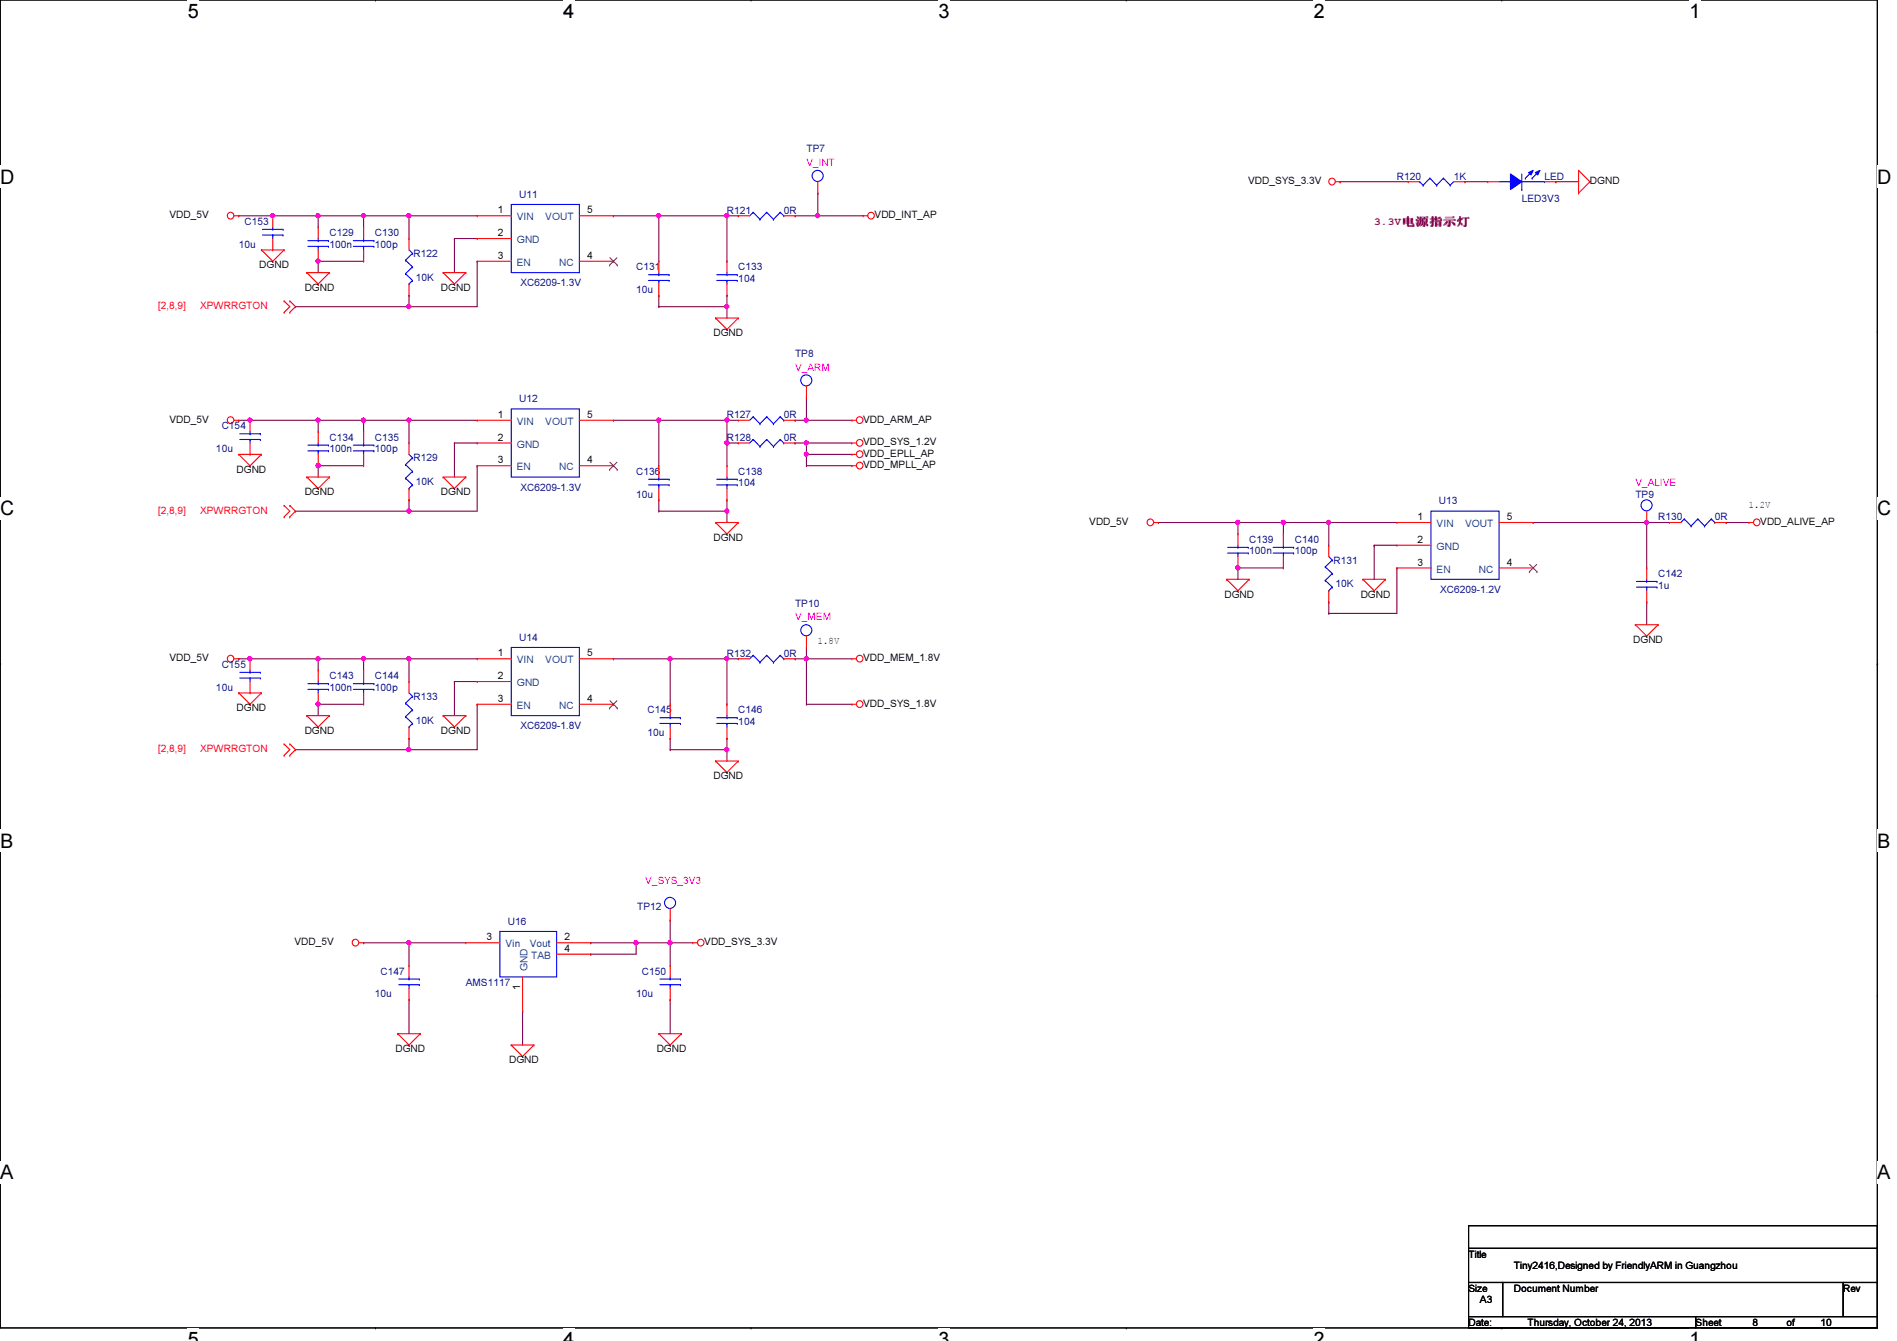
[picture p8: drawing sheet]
<svg xmlns="http://www.w3.org/2000/svg" width="297mm" height="210mm" viewBox="0 0 297 210" stroke-linecap="round" stroke-linejoin="round" font-family="sans-serif">
<path d="M0 0h294v207.9h-294z" fill="none" stroke="#000" stroke-width=".17"/>
<g fill="#fff">
<path d="M29.4 0h1.8v3.5h-1.8z"/>
<path d="M29.4 207.9h1.8v2h-1.8z"/>
</g>
<path d="M58.8 0h.1M58.8 207.9h.1" fill="none" stroke="#000" stroke-width=".17"/>
<g fill="#fff">
<path d="M88.2 0h1.7v3.5h-1.7z"/>
<path d="M88.2 207.9h1.7v2h-1.7z"/>
</g>
<path d="M117.6 0h.1M117.6 207.9h.1" fill="none" stroke="#000" stroke-width=".17"/>
<g fill="#fff">
<path d="M147 0h1.7v3.5h-1.7z"/>
<path d="M147 207.9h1.7v2h-1.7z"/>
</g>
<path d="M176.4 0h.1M176.4 207.9h.1" fill="none" stroke="#000" stroke-width=".17"/>
<g fill="#fff">
<path d="M205.7 0h1.8v3.5h-1.8z"/>
<path d="M205.7 207.9h1.8v2h-1.8z"/>
</g>
<path d="M235.2 0h.1M235.2 207.9h.1" fill="none" stroke="#000" stroke-width=".17"/>
<g fill="#fff">
<path d="M264.5 0h1.8v3.5h-1.8z"/>
<path d="M264.5 207.9h1.8v2h-1.8z"/>
<path d="M0 26h2.3v3.4h-2.3z"/>
<path d="M294 26h2.2v3.4h-2.2z"/>
<path d="M0 77.9h2.3v3.5h-2.3z"/>
<path d="M294 77.9h2.2v3.5h-2.2z"/>
</g>
<path d="M0 51.9h.1M294 51.9h.1" fill="none" stroke="#000" stroke-width=".17"/>
<g fill="#fff">
<path d="M0 129.9h2.1v3.4h-2.1z"/>
<path d="M294 129.9h2v3.4h-2z"/>
</g>
<path d="M0 103.9h.1M294 103.9h.1" fill="none" stroke="#000" stroke-width=".17"/>
<path d="M0 103.9h.1M294 103.9h.1" fill="none" stroke="#000" stroke-width=".16"/>
<g fill="#fff">
<path d="M0 181.8h2.1v3.5h-2.1z"/>
<path d="M294 181.8h2v3.5h-2z"/>
</g>
<path d="M0 155.9h.1M294 155.9h.1" fill="none" stroke="#000" stroke-width=".17"/>
<path d="M209.8 28.4h.1M209.8 28.4h10.7M193.8 81.8h.1M193.8 81.8v1.8M208.1 81.8h.1M208.1 81.8h10.6" fill="none" stroke="#800040" stroke-width=".17"/>
<circle cx="208" cy="81.8" r=".32" fill="#f0f"/>
<circle cx="208" cy="81.8" r=".32" fill="none" stroke="#f0f" stroke-width=".17"/>
<g fill="none" stroke="#800040" stroke-width=".17">
<path d="M181.4 81.8h.1M181.4 81.8h12.4M193.8 88.9h.1M193.8 88.9h7.2M201 81.8h.1M201 81.8v1.8M257.8 81.8h.1M257.8 94.2h.1M257.8 81.8h3.6M257.8 81.8v7.1M257.8 94.2v3.6M270.3 81.8h.1"/>
<path d="M270.3 81.8h3.6"/>
</g>
<circle cx="193.8" cy="81.8" r=".32" fill="#f0f"/>
<circle cx="193.8" cy="81.8" r=".32" fill="none" stroke="#f0f" stroke-width=".17"/>
<path d="M229.4 28.4h.1M229.4 28.4h3.6M243.6 28.4h.1M243.6 28.4h3.6M208.1 96h.1M208.1 96h10.6M126.3 103.1h.1M126.3 103.1v7.1" fill="none" stroke="#800040" stroke-width=".17"/>
<circle cx="126.3" cy="103.1" r=".32" fill="#f0f"/>
<circle cx="126.3" cy="103.1" r=".32" fill="none" stroke="#f0f" stroke-width=".17"/>
<path d="M128.1 30.2h.1M128.1 30.2v3.6M126.3 65.8h.1M126.3 65.8h7.1M126.3 110.2h.1M126.3 101.3h.1M126.3 103.1h.1M126.3 110.2h7.1M126.3 101.3v1.8M126.3 103.1h7.1" fill="none" stroke="#800040" stroke-width=".17"/>
<circle cx="126.3" cy="65.8" r=".32" fill="#f0f"/>
<circle cx="126.3" cy="65.8" r=".32" fill="none" stroke="#f0f" stroke-width=".17"/>
<path d="M126.3 62.2h.1M126.3 62.2v3.6M215.2 85.3h.1M215.2 85.3h3.5M215.2 85.3v5.4M218.7 88.9h.1M218.7 88.9v7.1M240.1 81.8h.1M240.1 81.8h17.7" fill="none" stroke="#800040" stroke-width=".17"/>
<circle cx="257.8" cy="81.8" r=".32" fill="#f0f"/>
<circle cx="257.8" cy="81.8" r=".32" fill="none" stroke="#f0f" stroke-width=".17"/>
<path d="M113.8 33.8h.1M113.8 33.8h1.8M128.1 33.8h.1M128.1 33.8h7.1M193.8 81.8h.1M193.8 81.8h7.2" fill="none" stroke="#800040" stroke-width=".17"/>
<circle cx="128" cy="33.8" r=".32" fill="#f0f"/>
<circle cx="128" cy="33.8" r=".32" fill="none" stroke="#f0f" stroke-width=".17"/>
<path d="M124.5 33.8h.1M124.5 33.8h3.6M113.8 65.8h.1M113.8 65.8h1.8M124.5 65.8h.1M124.5 65.8h1.8M193.8 88.9h.1M193.8 88.9v1.8M113.8 103.1h.1M113.8 103.1h1.8M124.5 103.1h.1M124.5 103.1h1.8" fill="none" stroke="#800040" stroke-width=".17"/>
<circle cx="193.8" cy="88.9" r=".32" fill="#f0f"/>
<circle cx="193.8" cy="88.9" r=".32" fill="none" stroke="#f0f" stroke-width=".17"/>
<path d="M201 81.8h.1M201 81.8h7.1M208.1 94.2h.1M208.1 81.8h.1M208.1 81.8v3.5M208.1 94.2v1.8" fill="none" stroke="#800040" stroke-width=".17"/>
<circle cx="200.9" cy="81.8" r=".32" fill="#f0f"/>
<circle cx="200.9" cy="81.8" r=".32" fill="none" stroke="#f0f" stroke-width=".17"/>
<path d="M126.3 71.1h.1M126.3 72.9h.1M126.3 69.3h.1M126.3 69.3v3.6M126.3 72.9h7.1M126.3 69.3h7.1M126.3 71.1h7.1" fill="none" stroke="#800040" stroke-width=".17"/>
<circle cx="126.3" cy="71.1" r=".32" fill="#f0f"/>
<circle cx="126.3" cy="71.1" r=".32" fill="none" stroke="#f0f" stroke-width=".17"/>
<circle cx="126.3" cy="69.3" r=".32" fill="#f0f"/>
<circle cx="126.3" cy="69.3" r=".32" fill="none" stroke="#f0f" stroke-width=".17"/>
<path d="M113.8 69.3h.1M113.8 69.3h1.8M124.5 69.3h.1M124.5 69.3h1.8M96.1 103.1h.1M96.1 103.1h17.7M104.9 103.1h.1M113.8 115.6h.1M113.8 115.6v1.7" fill="none" stroke="#800040" stroke-width=".17"/>
<circle cx="104.9" cy="103.1" r=".32" fill="#f0f"/>
<circle cx="104.9" cy="103.1" r=".32" fill="none" stroke="#f0f" stroke-width=".17"/>
<path d="M49.8 103.1h.1M49.8 103.1h7.1M64 103.1h.1M64 103.1v3.6M74.7 110.2h.1M74.7 110.2v7.1M104.9 103.1h.1M104.9 103.1v7.1" fill="none" stroke="#800040" stroke-width=".17"/>
<circle cx="64" cy="103.1" r=".32" fill="#f0f"/>
<circle cx="64" cy="103.1" r=".32" fill="none" stroke="#f0f" stroke-width=".17"/>
<path d="M56.9 103.1h.1M56.9 103.1h7.1" fill="none" stroke="#800040" stroke-width=".17"/>
<circle cx="56.9" cy="103.1" r=".32" fill="#f0f"/>
<circle cx="56.9" cy="103.1" r=".32" fill="none" stroke="#f0f" stroke-width=".17"/>
<path d="M49.8 103.1h.1M49.8 110.2h.1M49.8 103.1v1.8M49.8 110.2h7.1M56.9 103.1h.1M56.9 103.1v1.8M64 103.1h.1M64 103.1h10.7M104.9 115.6h.1M104.9 117.3h.1M104.9 115.6v1.7M104.9 117.3h8.9" fill="none" stroke="#800040" stroke-width=".17"/>
<circle cx="49.8" cy="110.2" r=".32" fill="#f0f"/>
<circle cx="49.8" cy="110.2" r=".32" fill="none" stroke="#f0f" stroke-width=".17"/>
<path d="M113.8 103.1h.1M113.8 103.1v7.1" fill="none" stroke="#800040" stroke-width=".17"/>
<circle cx="113.8" cy="103.1" r=".32" fill="#f0f"/>
<circle cx="113.8" cy="103.1" r=".32" fill="none" stroke="#f0f" stroke-width=".17"/>
<path d="M113.8 117.3h.1M113.8 117.3v1.8" fill="none" stroke="#800040" stroke-width=".17"/>
<circle cx="113.8" cy="117.3" r=".32" fill="#f0f"/>
<circle cx="113.8" cy="117.3" r=".32" fill="none" stroke="#f0f" stroke-width=".17"/>
<path d="M39.2 103.1h.1M39.2 103.1h10.6" fill="none" stroke="#800040" stroke-width=".17"/>
<circle cx="49.8" cy="103.1" r=".32" fill="#f0f"/>
<circle cx="49.8" cy="103.1" r=".32" fill="none" stroke="#f0f" stroke-width=".17"/>
<circle cx="39.1" cy="103.1" r=".32" fill="#f0f"/>
<circle cx="39.1" cy="103.1" r=".32" fill="none" stroke="#f0f" stroke-width=".17"/>
<path d="M46.3 117.3h.1M46.3 117.3h28.4M49.8 110.2h.1M49.8 110.2v1.8M64 117.3h.1M64 115.6h.1M64 115.6v1.7M71.2 106.7h.1M71.2 106.7h3.5M71.2 106.7v5.3" fill="none" stroke="#800040" stroke-width=".17"/>
<circle cx="64" cy="117.3" r=".32" fill="#f0f"/>
<circle cx="64" cy="117.3" r=".32" fill="none" stroke="#f0f" stroke-width=".17"/>
<path d="M64 78.2h.1M64 78.2v1.8h-17.7M46.3 80h.1" fill="none" stroke="#800040" stroke-width=".17"/>
<circle cx="64" cy="80" r=".32" fill="#f0f"/>
<circle cx="64" cy="80" r=".32" fill="none" stroke="#f0f" stroke-width=".17"/>
<path d="M113.8 78.2h.1M113.8 78.2v1.8" fill="none" stroke="#800040" stroke-width=".17"/>
<circle cx="113.8" cy="80" r=".32" fill="#f0f"/>
<circle cx="113.8" cy="80" r=".32" fill="none" stroke="#f0f" stroke-width=".17"/>
<path d="M49.8 65.8h.1M49.8 65.8h7.1M64 65.8h.1M64 65.8v3.5M74.7 72.9h.1M74.7 72.9v7.1M103.2 65.8h.1M103.2 65.8h10.6" fill="none" stroke="#800040" stroke-width=".17"/>
<circle cx="64" cy="65.8" r=".32" fill="#f0f"/>
<circle cx="64" cy="65.8" r=".32" fill="none" stroke="#f0f" stroke-width=".17"/>
<path d="M49.8 65.8h.1M49.8 65.8v1.8M56.9 65.8h.1M56.9 65.8h7.1M103.2 80h.1M103.2 80h10.6" fill="none" stroke="#800040" stroke-width=".17"/>
<circle cx="49.8" cy="65.8" r=".32" fill="#f0f"/>
<circle cx="49.8" cy="65.8" r=".32" fill="none" stroke="#f0f" stroke-width=".17"/>
<path d="M56.9 65.8h.1M56.9 65.8v1.8M64 65.8h.1M64 65.8h10.7" fill="none" stroke="#800040" stroke-width=".17"/>
<circle cx="56.9" cy="65.8" r=".32" fill="#f0f"/>
<circle cx="56.9" cy="65.8" r=".32" fill="none" stroke="#f0f" stroke-width=".17"/>
<path d="M49.8 72.9h.1M49.8 72.9h7.1" fill="none" stroke="#800040" stroke-width=".17"/>
<circle cx="49.8" cy="72.9" r=".32" fill="#f0f"/>
<circle cx="49.8" cy="72.9" r=".32" fill="none" stroke="#f0f" stroke-width=".17"/>
<path d="M39.2 65.8h.1M39.2 65.8h10.6M113.8 69.3h.1M113.8 69.3v3.6M113.8 80h.1M113.8 80v1.8" fill="none" stroke="#800040" stroke-width=".17"/>
<circle cx="39.1" cy="65.8" r=".32" fill="#f0f"/>
<circle cx="39.1" cy="65.8" r=".32" fill="none" stroke="#f0f" stroke-width=".17"/>
<path d="M49.8 72.9h.1M49.8 72.9v1.8M71.2 69.3h.1M71.2 69.3h3.5M71.2 69.3v5.4M113.8 65.8h.1M113.8 65.8v3.5M64 80h.1M64 80h10.7" fill="none" stroke="#800040" stroke-width=".17"/>
<circle cx="113.8" cy="69.3" r=".32" fill="#f0f"/>
<circle cx="113.8" cy="69.3" r=".32" fill="none" stroke="#f0f" stroke-width=".17"/>
<circle cx="113.8" cy="65.8" r=".32" fill="#f0f"/>
<circle cx="113.8" cy="65.8" r=".32" fill="none" stroke="#f0f" stroke-width=".17"/>
<path d="M103.2 65.8h.1M103.2 65.8v7.1" fill="none" stroke="#800040" stroke-width=".17"/>
<circle cx="103.1" cy="65.8" r=".32" fill="#f0f"/>
<circle cx="103.1" cy="65.8" r=".32" fill="none" stroke="#f0f" stroke-width=".17"/>
<path d="M46.3 48h.1M64 46.2h.1M64 46.2v1.8h-17.7M96.1 65.8h.1M96.1 65.8h7.1M103.2 78.2h.1M103.2 78.2v1.8" fill="none" stroke="#800040" stroke-width=".17"/>
<circle cx="64" cy="48" r=".32" fill="#f0f"/>
<circle cx="64" cy="48" r=".32" fill="none" stroke="#f0f" stroke-width=".17"/>
<path d="M49.8 33.8h.1M49.8 33.8h14.2M56.9 33.8h.1M64 33.8h.1M64 33.8v3.5M103.2 33.8h.1M103.2 33.8h10.6M74.7 40.9h.1M74.7 40.9v7.1M113.8 46.2h.1M113.8 46.2v1.8" fill="none" stroke="#800040" stroke-width=".17"/>
<circle cx="64" cy="33.8" r=".32" fill="#f0f"/>
<circle cx="64" cy="33.8" r=".32" fill="none" stroke="#f0f" stroke-width=".17"/>
<circle cx="56.9" cy="33.8" r=".32" fill="#f0f"/>
<circle cx="56.9" cy="33.8" r=".32" fill="none" stroke="#f0f" stroke-width=".17"/>
<path d="M103.2 48h.1M103.2 48h10.6" fill="none" stroke="#800040" stroke-width=".17"/>
<circle cx="113.8" cy="48" r=".32" fill="#f0f"/>
<circle cx="113.8" cy="48" r=".32" fill="none" stroke="#f0f" stroke-width=".17"/>
<path d="M49.8 33.8h.1M49.8 33.8v1.8M56.9 33.8h.1M56.9 33.8v1.8M64 33.8h.1M64 33.8h10.7M49.8 40.9h.1M49.8 40.9h7.1" fill="none" stroke="#800040" stroke-width=".17"/>
<circle cx="49.8" cy="40.9" r=".32" fill="#f0f"/>
<circle cx="49.8" cy="40.9" r=".32" fill="none" stroke="#f0f" stroke-width=".17"/>
<path d="M113.8 33.8h.1M113.8 33.8v7.1" fill="none" stroke="#800040" stroke-width=".17"/>
<circle cx="113.8" cy="33.8" r=".32" fill="#f0f"/>
<circle cx="113.8" cy="33.8" r=".32" fill="none" stroke="#f0f" stroke-width=".17"/>
<path d="M42.7 33.8h.1M42.7 33.8h7.1M113.8 48h.1M113.8 48v1.8" fill="none" stroke="#800040" stroke-width=".17"/>
<circle cx="49.8" cy="33.8" r=".32" fill="#f0f"/>
<circle cx="49.8" cy="33.8" r=".32" fill="none" stroke="#f0f" stroke-width=".17"/>
<circle cx="42.7" cy="33.8" r=".32" fill="#f0f"/>
<circle cx="42.7" cy="33.8" r=".32" fill="none" stroke="#f0f" stroke-width=".17"/>
<path d="M71.2 37.3h.1M71.2 37.3h3.5M71.2 37.3v5.4M103.2 33.8h.1M103.2 33.8v7.1M49.8 40.9h.1M49.8 40.9v1.8M64 48h.1M64 48h10.7" fill="none" stroke="#800040" stroke-width=".17"/>
<circle cx="103.1" cy="33.8" r=".32" fill="#f0f"/>
<circle cx="103.1" cy="33.8" r=".32" fill="none" stroke="#f0f" stroke-width=".17"/>
<g fill="none" stroke="#800040" stroke-width=".17">
<path d="M37.4 33.8h.1M37.4 33.8h5.3M96.1 33.8h.1M96.1 33.8h7.1M103.2 46.2h.1M103.2 46.2v1.8M37.4 65.8h.1M37.4 65.8h1.8M37.4 103.1h.1M37.4 103.1h1.8M56.9 147.6h.1M56.9 147.6h16"/>
<path d="M64 147.6h.1M64 156.5h.1M64 147.6v3.5M64 156.5v5.3"/>
</g>
<circle cx="64" cy="147.5" r=".32" fill="#f0f"/>
<circle cx="64" cy="147.5" r=".32" fill="none" stroke="#f0f" stroke-width=".17"/>
<path d="M92.5 149.4h.1M92.5 147.6h.1M92.5 147.6h7.1M99.6 147.6h.1M99.6 147.6v1.8h-7.1M104.9 147.6h.1M104.9 147.6h3.6" fill="none" stroke="#800040" stroke-width=".17"/>
<circle cx="99.6" cy="147.5" r=".32" fill="#f0f"/>
<circle cx="99.6" cy="147.5" r=".32" fill="none" stroke="#f0f" stroke-width=".17"/>
<path d="M81.8 158.2h.1M81.8 158.2v5.4M104.9 147.6h.1M104.9 147.6v3.5" fill="none" stroke="#800040" stroke-width=".17"/>
<circle cx="104.9" cy="147.5" r=".32" fill="#f0f"/>
<circle cx="104.9" cy="147.5" r=".32" fill="none" stroke="#f0f" stroke-width=".17"/>
<path d="M99.6 147.6h.1M104.9 156.5h.1M104.9 144h.1M104.9 144v3.6h-5.3M104.9 156.5v5.3" fill="none" stroke="#800040" stroke-width=".17"/>
<g fill="none" stroke="#f00" stroke-width=".17">
<path d="M36.7 33.8h.7M37.4 33.8h.1M40.9 39.1h.1M40.9 39.1h3.6M40.9 39.1l1.8 1.8M44.5 39.1h.1M44.5 39.1l-1.8 1.8M128.1 30.2h.1M128.1 28.4v1.8M135.2 33.8h.1M135.2 33.8h.7M209.1 28.4h.7"/>
<path d="M209.8 28.4h.1M247.2 26.7h.1M247.2 30.2h.1M247.2 26.7v3.5M247.2 26.7l1.8 1.7M249 28.4h.1M249 28.4l-1.8 1.8M42.7 40.9h.1M44.5 47.1h.1M44.5 48.9h.1M44.5 47.1l.9 .9-.9 .9M45.4 48.9h.1"/>
<path d="M45.4 47.1h.1M45.4 47.1l.9 .9-.9 .9M48 42.7h.1M48 42.7h3.6M48 42.7l1.8 1.7M49.8 44.4h.1M51.6 42.7h.1M51.6 42.7l-1.8 1.7M69.4 42.7h.1M69.4 42.7h3.5M69.4 42.7l1.8 1.7M71.2 44.4h.1"/>
<path d="M72.9 42.7h.1M72.9 42.7l-1.7 1.7M112.1 49.8h.1M112.1 49.8h3.5M112.1 49.8l1.7 1.8M113.8 51.6h.1M115.6 49.8h.1M115.6 49.8l-1.8 1.8M36.7 65.8h.7M37.4 65.8h.1M37.4 71.1h.1M37.4 71.1h3.5"/>
<path d="M37.4 71.1l1.8 1.8M39.2 72.9h.1M40.9 71.1h.1M40.9 71.1l-1.7 1.8M44.5 79.1h.1M44.5 79.1l.9 .9-.9 .9M45.4 79.1h.1M45.4 79.1l.9 .9-.9 .9M48 74.7h.1M48 74.7h3.6M48 74.7l1.8 1.8M49.8 76.5h.1"/>
<path d="M51.6 74.7h.1M51.6 74.7l-1.8 1.8M56.9 67.6h.1M56.9 72.9h.1M56.9 67.6v1.7M56.9 71.1v1.8M69.4 74.7h.1M69.4 74.7h3.5M69.4 74.7l1.8 1.8M71.2 76.5h.1M72.9 74.7h.1M72.9 74.7l-1.7 1.8"/>
<path d="M115.6 65.8h.1M115.6 65.8h1.8M122.7 65.8h1.8M124.5 65.8h.1M133.4 65.8h.1M133.4 69.3h.1M133.4 71.1h.1M133.4 72.9h.1M133.4 65.8h.7M133.4 69.3h.7M133.4 71.1h.7M133.4 72.9h.7"/>
<path d="M44.5 80.9h.1M45.4 80.9h.1M112.1 81.8h.1M112.1 81.8h3.5M112.1 81.8l1.7 1.8M113.8 83.6h.1M115.6 81.8h.1M115.6 81.8l-1.8 1.8M180.7 81.8h.7M181.4 81.8h.1M192.1 90.7h.1M192.1 90.7h3.5"/>
<path d="M192.1 90.7l1.7 1.8M193.8 92.5h.1M193.8 83.6h.1M193.8 88.9h.1M193.8 83.6v1.7M193.8 87.1v1.8M195.6 90.7h.1M195.6 90.7l-1.8 1.8M201 83.6h.1M201 88.9h.1M201 83.6v1.7M201 87.1v1.8"/>
<path d="M213.4 90.7h.1M213.4 90.7h3.6M213.4 90.7l1.8 1.8M215.2 92.5h.1M217 90.7h.1M217 90.7l-1.8 1.8M256.1 97.8h.1M256.1 97.8h3.5M256.1 97.8l1.7 1.8M257.8 99.6h.1M259.6 97.8h.1M259.6 97.8l-1.8 1.8"/>
<path d="M273.9 81.8h.1M273.9 81.8h.7M36.7 103.1h.7M37.4 103.1h.1M37.4 108.5h.1M37.4 108.5h3.5M37.4 108.5l1.8 1.7M39.2 110.2h.1M39.2 103.1h.1M39.2 108.5h.1M39.2 103.1v1.8M39.2 106.7v1.8"/>
<path d="M40.9 108.5h.1M40.9 108.5l-1.7 1.7M44.5 116.5h.1M44.5 118.2h.1M44.5 116.5l.9 .8-.9 .9M45.4 118.2h.1M45.4 116.5h.1M45.4 116.5l.9 .8-.9 .9M48 112h.1M48 112h3.6M48 112l1.8 1.8M49.8 113.8h.1"/>
<path d="M51.6 112h.1M51.6 112l-1.8 1.8M69.4 112h.1M69.4 112h3.5M69.4 112l1.8 1.8M71.2 113.8h.1M72.9 112h.1M72.9 112l-1.7 1.8M74.7 103.1h.1M74.7 106.7h.1M74.7 110.2h.1M74.7 110.2h5.3"/>
<path d="M74.7 103.1h5.3M74.7 106.7h5.3M90.7 110.2h5.4M90.7 103.1h5.4M96.1 110.2h.1M96.1 103.1h.1M104.9 110.2h.1M104.9 115.6h.1M104.9 110.2v1.8M104.9 113.8v1.8M112.1 119.1h.1M112.1 119.1h3.5"/>
<path d="M112.1 119.1l1.7 1.8M115.6 119.1h.1M115.6 119.1l-1.8 1.8M133.4 110.2h.1M133.4 103.1h.1M133.4 110.2h.7M133.4 103.1h.7M113.8 120.9h.1M56.2 147.6h.7M56.9 147.6h.1M104.9 144h.1M104.9 142.2v1.8"/>
<path d="M108.5 147.6h.1M108.5 147.6h.7M62.3 161.8h.1M62.3 161.8h3.5M62.3 161.8l1.7 1.8M64 163.6h.1M65.8 161.8h.1M65.8 161.8l-1.8 1.8M80 163.6h.1M80 163.6h3.6M80 163.6l1.8 1.8M81.8 165.4h.1"/>
<path d="M83.6 163.6h.1M83.6 163.6l-1.8 1.8M103.2 161.8h.1M103.2 161.8h3.5M103.2 161.8l1.7 1.8M104.9 163.6h.1M106.7 161.8h.1M106.7 161.8l-1.8 1.8"/>
<circle cx="36.1" cy="33.8" r=".52"/>
<circle cx="136.4" cy="33.8" r=".52"/>
<circle cx="208.6" cy="28.4" r=".52"/>
<circle cx="36.1" cy="65.8" r=".52"/>
<circle cx="134.6" cy="65.8" r=".52"/>
<circle cx="134.6" cy="71.1" r=".52"/>
<circle cx="134.6" cy="69.3" r=".52"/>
<circle cx="134.6" cy="72.9" r=".52"/>
<circle cx="180.1" cy="81.8" r=".52"/>
<circle cx="275.1" cy="81.8" r=".52"/>
<circle cx="36.1" cy="103.1" r=".52"/>
<circle cx="134.6" cy="110.2" r=".52"/>
<circle cx="134.6" cy="103.1" r=".52"/>
<circle cx="55.7" cy="147.5" r=".52"/>
<circle cx="109.7" cy="147.5" r=".52"/>
</g>
<path d="M230 191.9h64v3.5h-64zM230 195.4h64v5.3h-64zM230 200.7h5.3v5.4h-5.3zM230 206.1h35.5v1.8h-35.5zM235.3 200.7h53.3v5.4h-53.3zM265.5 206.1h28.5v1.8h-28.5zM288.6 200.7h5.4v5.4h-5.4z" fill="none" stroke="#000" stroke-width=".17"/>
<g fill="none" stroke="#00f" stroke-width=".17">
<path d="M234.7 28.4h1.8M236.5 28.4h.1M238.3 29.7h.1M238.3 27.2v2.5M238.3 28.4h3.5M241.8 28.4h.1M55.3 70.6h3.2M55.3 69.7h3.2M56.9 69.7h.1M56.9 70.6h.1M56.9 69.3v.4M56.9 70.6v.5"/>
<path d="M58.5 70.6h.1M58.5 69.7h.1M117.9 65.2h.1M117.9 65.2l-.5 .6M117.9 65.2l1.1 1.1M119 66.3h.1M120.1 65.2h.1M120.1 65.2l-1.1 1.1M120.1 65.2l1 1.1M121.1 66.3h.1M122.2 65.2h.1M122.2 65.2l-1.1 1.1"/>
<path d="M122.2 65.2l.5 .6M122.7 65.8h.1M192.2 86.6h3.2M192.2 85.7h3.2M193.8 85.7h.1M193.8 86.6h.1M193.8 85.3v.4M193.8 86.6v.5M195.4 86.6h.1M195.4 85.7h.1M199.3 86.6h3.3M199.3 85.7h3.3"/>
<path d="M201 85.7h.1M201 86.6h.1M201 85.3v.4M201 86.6v.5M202.6 86.6h.1M202.6 85.7h.1M37.5 106.1h3.3M37.5 105.2h3.3M39.2 105.2h.1M39.2 106.1h.1M39.2 104.9v.3M39.2 106.1v.6"/>
<path d="M40.8 106.1h.1M40.8 105.2h.1M80 101.3h10.7v10.7h-10.7zM103.3 113.2h3.2M103.3 112.4h3.2M104.9 112.4h.1M104.9 113.2h.1M104.9 112v.4M104.9 113.2v.6M106.5 113.2h.1M106.5 112.4h.1"/>
<circle cx="128" cy="27.5" r=".87"/>
<circle cx="104.9" cy="141.3" r=".87"/>
</g>
<path d="M95.5 110.8h.1M95.5 109.7l1.1 1.1M96.6 109.7l-1.1 1.1M96.6 110.8h.1" fill="none" stroke="#804000" stroke-width=".16"/>
<path d="M236.5 27.2l1.8 1.2-1.8 1.3z" fill-rule="evenodd" fill="#00f"/>
<path d="M236.5 27.2l1.8 1.2-1.8 1.3z" fill="none" stroke="#00f" stroke-width=".17"/>
<path d="M240.4 27l.7-.3-.3 .7z" fill-rule="evenodd" fill="#00f"/>
<path d="M240.4 27l.7-.3-.3 .7z" fill="none" stroke="#00f" stroke-width=".17"/>
<path d="M239.3 27l.8-.3-.4 .7z" fill-rule="evenodd" fill="#00f"/>
<g fill="none" stroke="#00f" stroke-width=".17">
<path d="M41.1 36.8h3.2M41.1 35.9h3.2M42.7 35.9h.1M42.7 36.8h.1M42.7 35.6v.3M42.7 36.8v.5M44.3 36.8h.1M44.3 35.9h.1M48.2 38.6h3.2M48.2 37.7h3.2M49.8 37.7h.1M49.8 38.6h.1"/>
<path d="M49.8 37.3v.4M49.8 38.6v.5M51.4 38.6h.1M51.4 37.7h.1M55.3 38.6h3.2M55.3 37.7h3.2M56.9 37.7h.1M56.9 38.6h.1M56.9 37.3v.4M56.9 38.6v.5M58.5 38.6h.1M58.5 37.7h.1"/>
<path d="M64 39.1l.6 .6M64.6 39.7h.1M64.6 39.7l-1.1 1M80 32h10.7v10.7h-10.7zM117.9 33.2h.1M117.9 33.2l-.5 .6M117.9 33.2l1.1 1.1M119 34.3h.1M120.1 33.2h.1M120.1 33.2l-1.1 1.1M120.1 33.2l1 1.1M121.1 34.3h.1"/>
<path d="M122.2 33.2h.1M122.2 33.2l-1.1 1.1M122.2 33.2l.5 .6M122.7 33.8h.1M222.3 28.4h.1M222.3 28.4l.5 .6M222.8 29h.1M223.9 27.9h.1M223.9 27.9l1.1 1.1M223.9 27.9l-1.1 1.1M225 29h.1M226 27.9h.1"/>
<path d="M226 27.9l1.1 1.1M226 27.9l-1 1.1M227.1 29h.1M227.6 28.4l-.5 .6M238.8 27.9h.1M239.3 27l.8-.3-.4 .7zM239.9 27.9h.1M239.9 26.8l-1.1 1.1M241 26.8l-1.1 1.1M63.5 40.7h.1M63.5 42.8h.1M63.5 40.7l1.1 1.1"/>
<path d="M63.5 42.8l1.1 1.1M64 44.4h.1M64.6 41.8h.1M64.6 43.9h.1M64.6 41.8l-1.1 1M64.6 43.9l-.6 .5M101.6 43.9h3.2M101.6 43h3.2M103.2 43h.1M103.2 43.9h.1M103.2 42.7v.3M103.2 43.9v.5"/>
<path d="M104.8 43.9h.1M104.8 43h.1M112.2 43.9h3.2M112.2 43h3.2M113.8 43h.1M113.8 43.9h.1M113.8 42.7v.3M113.8 43.9v.5M115.4 43.9h.1M115.4 43h.1M37.5 68.8h3.3M37.5 67.9h3.3"/>
<path d="M39.2 67.9h.1M39.2 68.8h.1M39.2 67.6v.3M39.2 68.8v.5M40.8 68.8h.1M40.8 67.9h.1M48.2 70.6h3.2M48.2 69.7h3.2M49.8 69.7h.1M49.8 70.6h.1M49.8 69.3v.4M49.8 70.6v.5"/>
<path d="M51.4 70.6h.1M51.4 69.7h.1M63.5 72.7h.1M63.5 74.8h.1M63.5 72.7l1.1 1.1M63.5 74.8l1.1 1.1M64 76.5h.1M64 71.1l.6 .6M64.6 71.7h.1M64.6 73.8h.1M64.6 75.9h.1M64.6 71.7l-1.1 1"/>
<path d="M64.6 73.8l-1.1 1M64.6 75.9l-.6 .6M80 64h10.7v10.7h-10.7zM101.6 75.9h3.2M101.6 75h3.2M103.2 75h.1M103.2 75.9h.1M103.2 74.7v.3M103.2 75.9v.6M104.8 75.9h.1M104.8 75h.1M112.2 75.9h3.2"/>
<path d="M112.2 75h3.2M113.8 75h.1M113.8 75.9h.1M113.8 74.7v.3M113.8 75.9v.6M115.4 75.9h.1M115.4 75h.1M117.9 68.8h.1M117.9 68.8l-.5 .5M117.9 68.8l1.1 1.1M119 69.9h.1M120.1 68.8h.1"/>
<path d="M120.1 68.8l-1.1 1.1M120.1 68.8l1 1.1M121.1 69.9h.1M122.2 68.8h.1M122.2 68.8l-1.1 1.1M122.2 68.8l.5 .5M122.7 69.3h.1M207.5 88.7h.1M207.5 90.8h.1M207.5 88.7l1.1 1.1M207.5 90.8l1.1 1.1M208.1 92.5h.1"/>
<path d="M208.1 87.1l.5 .6M208.6 87.7h.1M208.6 89.8h.1M208.6 91.9h.1M208.6 87.7l-1.1 1M208.6 89.8l-1.1 1M208.6 91.9l-.5 .6M224.1 80h10.6v10.7h-10.6zM256.2 91.9h3.3M256.2 91h3.3M257.8 91h.1M257.8 91.9h.1"/>
<path d="M257.8 90.7v.3M257.8 91.9v.6M259.5 91.9h.1M259.5 91h.1M263.7 81.2h.1M263.7 81.2l-.5 .6M263.7 81.2l1.1 1.1M264.8 82.3h.1M265.8 81.2h.1M265.8 81.2l-1 1.1M265.8 81.2l1.1 1.1M266.9 82.3h.1"/>
<path d="M268 81.2h.1M268 81.2l-1.1 1.1M268 81.2l.5 .6M268.5 81.8h.1M48.2 107.9h3.2M48.2 107h3.2M49.8 107h.1M49.8 107.9h.1M49.8 106.7v.3M49.8 107.9v.6M51.4 107.9h.1M51.4 107h.1"/>
<path d="M55.3 107.9h3.2M55.3 107h3.2M56.9 107h.1M56.9 107.9h.1M56.9 106.7v.3M56.9 107.9v.6M58.5 107.9h.1M58.5 107h.1M63.5 110.1h.1M63.5 112.2h.1M63.5 110.1l1.1 1M63.5 112.2l1.1 1"/>
<path d="M64 113.8h.1M64 108.5l.6 .5M64.6 109h.1M64.6 111.1h.1M64.6 113.2h.1M64.6 109l-1.1 1.1M64.6 111.1l-1.1 1.1M64.6 113.2l-.6 .6M112.2 113.2h3.2M112.2 112.4h3.2M113.8 112.4h.1M113.8 113.2h.1"/>
<path d="M113.8 112v.4M113.8 113.2v.6M115.4 113.2h.1M115.4 112.4h.1M117.9 102.6h.1M117.9 102.6l-.5 .5M117.9 102.6l1.1 1.1M119 103.7h.1M120.1 102.6h.1M120.1 102.6l-1.1 1.1M120.1 102.6l1 1.1M121.1 103.7h.1"/>
<path d="M122.2 102.6h.1M122.2 102.6l-1.1 1.1M122.2 102.6l.5 .5M122.7 103.1h.1M62.4 154.1h3.3M62.4 153.2h3.3M64 153.2h.1M64 154.1h.1M64 152.9v.3M64 154.1v.6M65.7 154.1h.1M65.7 153.2h.1"/>
<path d="M78.3 145.8h8.9v7.1h-8.9zM103.3 154.1h3.2M103.3 153.2h3.2M104.9 153.2h.1M104.9 154.1h.1M104.9 152.9v.3M104.9 154.1v.6M106.5 154.1h.1M106.5 153.2h.1"/>
<circle cx="126.3" cy="59.5" r=".87"/>
<circle cx="257.8" cy="79.1" r=".87"/>
<circle cx="126.3" cy="98.6" r=".87"/>
</g>
<g fill="none" stroke="#f00" stroke-width=".17">
<path d="M42.7 33.8h.1M42.7 39.1h.1M42.7 33.8v1.8M42.7 37.3v1.8M49.8 35.6h.1M49.8 35.6v1.7M49.8 39.1v1.8M56.9 35.6h.1M56.9 35.6v1.7M56.9 39.1v1.8M64 37.3h.1M64 37.3v1.8"/>
<path d="M74.7 33.8h.1M74.7 37.3h.1M74.7 33.8h5.3M74.7 37.3h5.3M90.7 33.8h5.4M96.1 33.8h.1M115.6 33.8h.1M115.6 33.8h1.8M122.7 33.8h1.8M124.5 33.8h.1M220.5 28.4h.1M220.5 28.4h1.8"/>
<path d="M227.6 28.4h1.8M229.4 28.4h.1M233 28.4h.1M233 28.4h1.7M241.8 28.4h1.8M243.6 28.4h.1M49.8 40.9h.1M56.9 40.9h.1M64 46.2h.1M64 44.4v1.8M74.7 40.9h.1M74.7 40.9h5.3"/>
<path d="M90.7 40.9h5.4M96.1 40.9h.1M103.2 40.9h.1M103.2 46.2h.1M103.2 40.9v1.8M103.2 44.4v1.8M113.8 40.9h.1M113.8 46.2h.1M113.8 40.9v1.8M113.8 44.4v1.8M39.2 65.8h.1M39.2 71.1h.1"/>
<path d="M39.2 65.8v1.8M39.2 69.3v1.8M49.8 67.6h.1M49.8 72.9h.1M49.8 67.6v1.7M49.8 71.1v1.8M64 69.3h.1M64 78.2h.1M64 69.3v1.8M64 76.5v1.7M74.7 65.8h.1M74.7 69.3h.1"/>
<path d="M74.7 72.9h.1M74.7 65.8h5.3M74.7 69.3h5.3M74.7 72.9h5.3M90.7 65.8h5.4M90.7 72.9h5.4M96.1 72.9h.1M96.1 65.8h.1M103.2 72.9h.1M103.2 78.2h.1M103.2 72.9v1.8M103.2 76.5v1.7"/>
<path d="M113.8 72.9h.1M113.8 78.2h.1M113.8 72.9v1.8M113.8 76.5v1.7M115.6 69.3h.1M115.6 69.3h1.8M122.7 69.3h1.8M124.5 69.3h.1M126.3 62.2h.1M126.3 60.5v1.7M126.3 99.6v1.7M208.1 85.3h.1"/>
<path d="M208.1 94.2h.1M208.1 85.3v1.8M208.1 92.5v1.7M218.7 81.8h.1M218.7 85.3h.1M218.7 88.9h.1M218.7 81.8h5.4M218.7 85.3h5.4M218.7 88.9h5.4M234.7 81.8h5.4M234.7 88.9h5.4M240.1 88.9h.1"/>
<path d="M240.1 81.8h.1M257.8 88.9h.1M257.8 94.2h.1M257.8 81.8h.1M257.8 80v1.8M257.8 88.9v1.8M257.8 92.5v1.7M261.4 81.8h.1M261.4 81.8h1.8M268.5 81.8h1.8M270.3 81.8h.1M49.8 104.9h.1"/>
<path d="M49.8 110.2h.1M49.8 104.9v1.8M49.8 108.5v1.7M56.9 104.9h.1M56.9 110.2h.1M56.9 104.9v1.8M56.9 108.5v1.7M64 106.7h.1M64 115.6h.1M64 106.7v1.8M64 113.8v1.8M113.8 110.2h.1"/>
<path d="M113.8 115.6h.1M113.8 110.2v1.8M113.8 113.8v1.8M115.6 103.1h.1M115.6 103.1h1.8M122.7 103.1h1.8M124.5 103.1h.1M126.3 101.3h.1M64 151.1h.1M64 156.5h.1M64 151.1v1.8M64 154.7v1.8"/>
<path d="M72.9 147.6h.1M72.9 147.6h5.4M81.8 158.2h.1M81.8 152.9v5.3M87.2 147.6h5.3M87.2 149.4h5.3M92.5 147.6h.1M92.5 149.4h.1M104.9 151.1h.1M104.9 156.5h.1M104.9 151.1v1.8M104.9 154.7v1.8"/>
</g>
<path d="M95.5 41.5h.1M95.5 40.3l1.1 1.2M96.6 40.3l-1.1 1.2M96.6 41.5h.1M95.5 73.5h.1M95.5 72.3l1.1 1.2M96.6 72.3l-1.1 1.2M96.6 73.5h.1M239.5 89.5h.1M239.5 88.3l1.2 1.2M240.6 88.3l-1.1 1.2M240.7 89.5h.1" fill="none" stroke="#804000" stroke-width=".16"/>
<circle cx="208" cy="81.8" r=".32" fill="#f0f"/>
<circle cx="208" cy="81.8" r=".32" fill="none" stroke="#f0f" stroke-width=".17"/>
<circle cx="193.8" cy="81.8" r=".32" fill="#f0f"/>
<circle cx="193.8" cy="81.8" r=".32" fill="none" stroke="#f0f" stroke-width=".17"/>
<circle cx="126.3" cy="103.1" r=".32" fill="#f0f"/>
<circle cx="126.3" cy="103.1" r=".32" fill="none" stroke="#f0f" stroke-width=".17"/>
<circle cx="126.3" cy="65.8" r=".32" fill="#f0f"/>
<circle cx="126.3" cy="65.8" r=".32" fill="none" stroke="#f0f" stroke-width=".17"/>
<circle cx="257.8" cy="81.8" r=".32" fill="#f0f"/>
<circle cx="257.8" cy="81.8" r=".32" fill="none" stroke="#f0f" stroke-width=".17"/>
<circle cx="128" cy="33.8" r=".32" fill="#f0f"/>
<circle cx="128" cy="33.8" r=".32" fill="none" stroke="#f0f" stroke-width=".17"/>
<circle cx="193.8" cy="88.9" r=".32" fill="#f0f"/>
<circle cx="193.8" cy="88.9" r=".32" fill="none" stroke="#f0f" stroke-width=".17"/>
<circle cx="200.9" cy="81.8" r=".32" fill="#f0f"/>
<circle cx="200.9" cy="81.8" r=".32" fill="none" stroke="#f0f" stroke-width=".17"/>
<circle cx="126.3" cy="71.1" r=".32" fill="#f0f"/>
<circle cx="126.3" cy="71.1" r=".32" fill="none" stroke="#f0f" stroke-width=".17"/>
<circle cx="126.3" cy="69.3" r=".32" fill="#f0f"/>
<circle cx="126.3" cy="69.3" r=".32" fill="none" stroke="#f0f" stroke-width=".17"/>
<circle cx="104.9" cy="103.1" r=".32" fill="#f0f"/>
<circle cx="104.9" cy="103.1" r=".32" fill="none" stroke="#f0f" stroke-width=".17"/>
<circle cx="64" cy="103.1" r=".32" fill="#f0f"/>
<circle cx="64" cy="103.1" r=".32" fill="none" stroke="#f0f" stroke-width=".17"/>
<circle cx="56.9" cy="103.1" r=".32" fill="#f0f"/>
<circle cx="56.9" cy="103.1" r=".32" fill="none" stroke="#f0f" stroke-width=".17"/>
<circle cx="49.8" cy="110.2" r=".32" fill="#f0f"/>
<circle cx="49.8" cy="110.2" r=".32" fill="none" stroke="#f0f" stroke-width=".17"/>
<circle cx="113.8" cy="103.1" r=".32" fill="#f0f"/>
<circle cx="113.8" cy="103.1" r=".32" fill="none" stroke="#f0f" stroke-width=".17"/>
<circle cx="113.8" cy="117.3" r=".32" fill="#f0f"/>
<circle cx="113.8" cy="117.3" r=".32" fill="none" stroke="#f0f" stroke-width=".17"/>
<circle cx="49.8" cy="103.1" r=".32" fill="#f0f"/>
<circle cx="49.8" cy="103.1" r=".32" fill="none" stroke="#f0f" stroke-width=".17"/>
<circle cx="39.1" cy="103.1" r=".32" fill="#f0f"/>
<circle cx="39.1" cy="103.1" r=".32" fill="none" stroke="#f0f" stroke-width=".17"/>
<circle cx="64" cy="117.3" r=".32" fill="#f0f"/>
<circle cx="64" cy="117.3" r=".32" fill="none" stroke="#f0f" stroke-width=".17"/>
<circle cx="64" cy="80" r=".32" fill="#f0f"/>
<circle cx="64" cy="80" r=".32" fill="none" stroke="#f0f" stroke-width=".17"/>
<circle cx="113.8" cy="80" r=".32" fill="#f0f"/>
<circle cx="113.8" cy="80" r=".32" fill="none" stroke="#f0f" stroke-width=".17"/>
<circle cx="64" cy="65.8" r=".32" fill="#f0f"/>
<circle cx="64" cy="65.8" r=".32" fill="none" stroke="#f0f" stroke-width=".17"/>
<circle cx="49.8" cy="65.8" r=".32" fill="#f0f"/>
<circle cx="49.8" cy="65.8" r=".32" fill="none" stroke="#f0f" stroke-width=".17"/>
<circle cx="56.9" cy="65.8" r=".32" fill="#f0f"/>
<circle cx="56.9" cy="65.8" r=".32" fill="none" stroke="#f0f" stroke-width=".17"/>
<circle cx="49.8" cy="72.9" r=".32" fill="#f0f"/>
<circle cx="49.8" cy="72.9" r=".32" fill="none" stroke="#f0f" stroke-width=".17"/>
<circle cx="39.1" cy="65.8" r=".32" fill="#f0f"/>
<circle cx="39.1" cy="65.8" r=".32" fill="none" stroke="#f0f" stroke-width=".17"/>
<circle cx="113.8" cy="69.3" r=".32" fill="#f0f"/>
<circle cx="113.8" cy="69.3" r=".32" fill="none" stroke="#f0f" stroke-width=".17"/>
<circle cx="113.8" cy="65.8" r=".32" fill="#f0f"/>
<circle cx="113.8" cy="65.8" r=".32" fill="none" stroke="#f0f" stroke-width=".17"/>
<circle cx="103.1" cy="65.8" r=".32" fill="#f0f"/>
<circle cx="103.1" cy="65.8" r=".32" fill="none" stroke="#f0f" stroke-width=".17"/>
<circle cx="64" cy="48" r=".32" fill="#f0f"/>
<circle cx="64" cy="48" r=".32" fill="none" stroke="#f0f" stroke-width=".17"/>
<circle cx="64" cy="33.8" r=".32" fill="#f0f"/>
<circle cx="64" cy="33.8" r=".32" fill="none" stroke="#f0f" stroke-width=".17"/>
<circle cx="56.9" cy="33.8" r=".32" fill="#f0f"/>
<circle cx="56.9" cy="33.8" r=".32" fill="none" stroke="#f0f" stroke-width=".17"/>
<circle cx="113.8" cy="48" r=".32" fill="#f0f"/>
<circle cx="113.8" cy="48" r=".32" fill="none" stroke="#f0f" stroke-width=".17"/>
<circle cx="49.8" cy="40.9" r=".32" fill="#f0f"/>
<circle cx="49.8" cy="40.9" r=".32" fill="none" stroke="#f0f" stroke-width=".17"/>
<circle cx="113.8" cy="33.8" r=".32" fill="#f0f"/>
<circle cx="113.8" cy="33.8" r=".32" fill="none" stroke="#f0f" stroke-width=".17"/>
<circle cx="49.8" cy="33.8" r=".32" fill="#f0f"/>
<circle cx="49.8" cy="33.8" r=".32" fill="none" stroke="#f0f" stroke-width=".17"/>
<circle cx="42.7" cy="33.8" r=".32" fill="#f0f"/>
<circle cx="42.7" cy="33.8" r=".32" fill="none" stroke="#f0f" stroke-width=".17"/>
<circle cx="103.1" cy="33.8" r=".32" fill="#f0f"/>
<circle cx="103.1" cy="33.8" r=".32" fill="none" stroke="#f0f" stroke-width=".17"/>
<circle cx="64" cy="147.5" r=".32" fill="#f0f"/>
<circle cx="64" cy="147.5" r=".32" fill="none" stroke="#f0f" stroke-width=".17"/>
<circle cx="99.6" cy="147.5" r=".32" fill="#f0f"/>
<circle cx="99.6" cy="147.5" r=".32" fill="none" stroke="#f0f" stroke-width=".17"/>
<circle cx="104.9" cy="147.5" r=".32" fill="#f0f"/>
<circle cx="104.9" cy="147.5" r=".32" fill="none" stroke="#f0f" stroke-width=".17"/>
<g font-size="3.1">
<text x="29.4" y="2.8">5</text>
<text x="88.2" y="2.8">4</text>
<text x="147" y="2.8">3</text>
<text x="205.7" y="2.8">2</text>
<text x="264.5" y="2.8">1</text>
<text x="0" y="28.7">D</text>
<text x="294" y="28.7">D</text>
<text x="0" y="80.7">C</text>
<text x="294" y="80.7">C</text>
<text x="0" y="132.7">B</text>
<text x="294" y="132.7">B</text>
<text x="0" y="184.6">A</text>
<text x="294" y="184.6">A</text>
<text x="29.4" y="210.7">5</text>
<text x="88.2" y="210.7">4</text>
<text x="147" y="210.7">3</text>
<text x="205.7" y="210.7">2</text>
<text x="264.5" y="210.7">1</text>
</g>
<text font-size="1.7" fill="#800080" x="215.2" y="35.3">3.3V电电电电电</text>
<g font-size="1.6" fill="#000080">
<text x="126.3" y="23.8">TP7</text>
<text x="218.7" y="28.1">R120</text>
<text x="227.6" y="28.1">1K</text>
<text x="241.8" y="28.1">LED</text>
<text x="38.3" y="35.2">C153</text>
<text x="81.3" y="30.9">U11</text>
<text x="113.8" y="33.4">R121</text>
<text x="122.7" y="33.4">0R</text>
<text x="238.3" y="31.7">LED3V3</text>
<text x="37.4" y="38.8">10u</text>
<text x="51.6" y="37">C129</text>
<text x="51.6" y="38.8">100n</text>
<text x="58.7" y="37">C130</text>
<text x="58.7" y="38.8">100p</text>
<text x="64.8" y="40.2">R122</text>
<text x="65.1" y="43.9">10K</text>
<text x="81.5" y="44.8">XC6209-1.3V</text>
<text x="99.6" y="42.3">C131</text>
<text x="99.6" y="45.9">10u</text>
<text x="115.6" y="42.3">C133</text>
<text x="115.6" y="44.1">104</text>
<text x="124.5" y="55.8">TP8</text>
<text x="81.3" y="62.9">U12</text>
<text x="113.8" y="65.4">R127</text>
<text x="122.7" y="65.4">0R</text>
<text x="33.8" y="70.8">10u</text>
<text x="34.7" y="67.2">C154</text>
<text x="51.6" y="69">C134</text>
<text x="51.6" y="70.8">100n</text>
<text x="58.7" y="69">C135</text>
<text x="58.7" y="70.8">100p</text>
<text x="113.8" y="69">R128</text>
<text x="122.7" y="69">0R</text>
<text x="64.8" y="72.2">R129</text>
<text x="65.1" y="75.9">10K</text>
<text x="81.5" y="76.8">XC6209-1.3V</text>
<text x="99.6" y="74.3">C136</text>
<text x="99.6" y="77.9">10u</text>
<text x="115.6" y="74.3">C138</text>
<text x="115.6" y="76.1">104</text>
<text x="256.1" y="77.9">TP9</text>
<text x="225.3" y="79">U13</text>
<text x="259.6" y="81.4">R130</text>
<text x="268.5" y="81.4">0R</text>
<text x="195.6" y="85">C139</text>
<text x="195.6" y="86.8">100n</text>
<text x="202.7" y="85">C140</text>
<text x="202.7" y="86.8">100p</text>
<text x="208.8" y="88.2">R131</text>
<text x="124.5" y="95">TP10</text>
<text x="209.1" y="91.9">10K</text>
<text x="225.5" y="92.8">XC6209-1.2V</text>
<text x="259.6" y="90.3">C142</text>
<text x="259.6" y="92.1">1u</text>
<text x="81.3" y="100.3">U14</text>
<text x="34.7" y="104.6">C155</text>
<text x="51.6" y="106.3">C143</text>
<text x="58.7" y="106.3">C144</text>
<text x="113.8" y="102.8">R132</text>
<text x="122.7" y="102.8">0R</text>
<text x="33.8" y="108.1">10u</text>
<text x="51.6" y="108.1">100n</text>
<text x="58.7" y="108.1">100p</text>
<text x="64.8" y="109.6">R133</text>
<text x="65.1" y="113.3">10K</text>
<text x="101.4" y="111.7">C145</text>
<text x="115.6" y="111.7">C146</text>
<text x="115.6" y="113.5">104</text>
<text x="81.5" y="114.2">XC6209-1.8V</text>
<text x="101.4" y="115.2">10u</text>
<text x="99.8" y="142.5">TP12</text>
<text x="79.5" y="144.7">U16</text>
<text x="59.6" y="152.6">C147</text>
<text x="72.9" y="154.3">AMS1117</text>
<text x="100.5" y="152.6">C150</text>
<text x="58.7" y="156.1">10u</text>
<text x="99.6" y="156.1">10u</text>
</g>
<g font-size="1.6" fill="#f0f">
<text x="126.3" y="26">V_INT</text>
<text x="124.5" y="58">V_ARM</text>
<text x="256.1" y="76.1">V_ALIVE</text>
<text x="124.5" y="97.1">V_MEM</text>
<text x="101" y="138.3">V_SYS_3V3</text>
</g>
<g font-size="1.6">
<text x="195.4" y="28.8">VDD_SYS_3.3V</text>
<text x="249" y="28.8">DGND</text>
<text x="26.5" y="34.2">VDD_5V</text>
<text x="77.9" y="33.4">1</text>
<text x="91.9" y="33.4">5</text>
<text x="136.9" y="34.2">VDD_INT_AP</text>
<text x="40.6" y="42">DGND</text>
<text x="77.9" y="37">2</text>
<text x="77.9" y="40.5">3</text>
<text x="91.9" y="40.5">4</text>
<text x="47.7" y="45.6">DGND</text>
<text x="69" y="45.6">DGND</text>
<text x="111.7" y="52.7">DGND</text>
<text x="77.9" y="65.4">1</text>
<text x="91.9" y="65.4">5</text>
<text x="26.5" y="66.2">VDD_5V</text>
<text x="77.9" y="69">2</text>
<text x="135.2" y="66.2">VDD_ARM_AP</text>
<text x="135.2" y="69.7">VDD_SYS_1.2V</text>
<text x="135.2" y="71.5">VDD_EPLL_AP</text>
<text x="37" y="74">DGND</text>
<text x="47.7" y="77.6">DGND</text>
<text x="69" y="77.6">DGND</text>
<text x="77.9" y="72.5">3</text>
<text x="91.9" y="72.5">4</text>
<text x="135.2" y="73.3">VDD_MPLL_AP</text>
<text x="170.6" y="82.2">VDD_5V</text>
<text x="222" y="81.4">1</text>
<text x="236" y="81.4">5</text>
<text x="273.9" y="79.5">1.2V</text>
<text x="275.6" y="82.2">VDD_ALIVE_AP</text>
<text x="111.7" y="84.7">DGND</text>
<text x="222" y="85">2</text>
<text x="222" y="88.5">3</text>
<text x="236" y="88.5">4</text>
<text x="191.7" y="93.6">DGND</text>
<text x="213.1" y="93.6">DGND</text>
<text x="128.1" y="100.8">1.8V</text>
<text x="255.7" y="100.7">DGND</text>
<text x="26.5" y="103.5">VDD_5V</text>
<text x="77.9" y="102.7">1</text>
<text x="77.9" y="106.3">2</text>
<text x="91.9" y="102.7">5</text>
<text x="135.2" y="103.5">VDD_MEM_1.8V</text>
<text x="37" y="111.3">DGND</text>
<text x="77.9" y="109.9">3</text>
<text x="91.9" y="109.9">4</text>
<text x="135.2" y="110.6">VDD_SYS_1.8V</text>
<text x="47.7" y="114.9">DGND</text>
<text x="69" y="114.9">DGND</text>
<text x="111.7" y="122">DGND</text>
<text x="46.1" y="148">VDD_5V</text>
<text x="76.2" y="147.2">3</text>
<text x="88.4" y="147.2">2</text>
<text x="88.4" y="149">4</text>
<text x="110.3" y="148">VDD_SYS_3.3V</text>
<text x="81.4" y="155" transform="rotate(-90 81.4 155)">1</text>
<text x="61.9" y="164.7">DGND</text>
<text x="79.7" y="166.5">DGND</text>
<text x="102.8" y="164.7">DGND</text>
<text x="230" y="196.8">Title</text>
<text x="230" y="202.2">Size</text>
<text x="231.7" y="204">A3</text>
<text x="237.1" y="198.6">Tiny2416,Designed by FriendlyARM in Guangzhou</text>
<text x="237.1" y="202.2">Document Number</text>
<text x="288.6" y="202.2">Rev</text>
<text x="230" y="207.5">Date:</text>
<text x="239.2" y="207.5">Thursday, October 24, 2013</text>
<text x="265.5" y="207.5">Sheet</text>
<text x="274.4" y="207.5">8</text>
<text x="279.7" y="207.5">of</text>
<text x="285.1" y="207.5">10</text>
</g>
<g font-size="1.6" fill="#004080">
<text x="80.9" y="34.5">VIN</text>
<text x="85.4" y="34.5">VOUT</text>
<text x="80.9" y="38.1">GND</text>
<text x="80.9" y="41.6">EN</text>
<text x="87.5" y="41.6">NC</text>
<text x="80.9" y="66.5">VIN</text>
<text x="80.9" y="70.1">GND</text>
<text x="85.4" y="66.5">VOUT</text>
<text x="80.9" y="73.6">EN</text>
<text x="87.5" y="73.6">NC</text>
<text x="225" y="82.5">VIN</text>
<text x="229.4" y="82.5">VOUT</text>
<text x="225" y="86.1">GND</text>
<text x="225" y="89.6">EN</text>
<text x="231.6" y="89.6">NC</text>
<text x="80.9" y="103.8">VIN</text>
<text x="80.9" y="107.4">GND</text>
<text x="85.4" y="103.8">VOUT</text>
<text x="80.9" y="111">EN</text>
<text x="87.5" y="111">NC</text>
<text x="79.2" y="148.3">Vin</text>
<text x="83" y="148.3">Vout</text>
<text x="82.6" y="152" transform="rotate(-90 82.6 152)">GND</text>
<text x="83.2" y="150.1">TAB</text>
</g>
<g font-size="1.6" fill="#f00">
<text x="24.8" y="48.4">[2,8,9]</text>
<text x="31.3" y="48.4">XPWRRGTON</text>
<text x="24.8" y="80.4">[2,8,9]</text>
<text x="31.3" y="80.4">XPWRRGTON</text>
<text x="24.8" y="117.7">[2,8,9]</text>
<text x="31.3" y="117.7">XPWRRGTON</text>
</g>
</svg>
